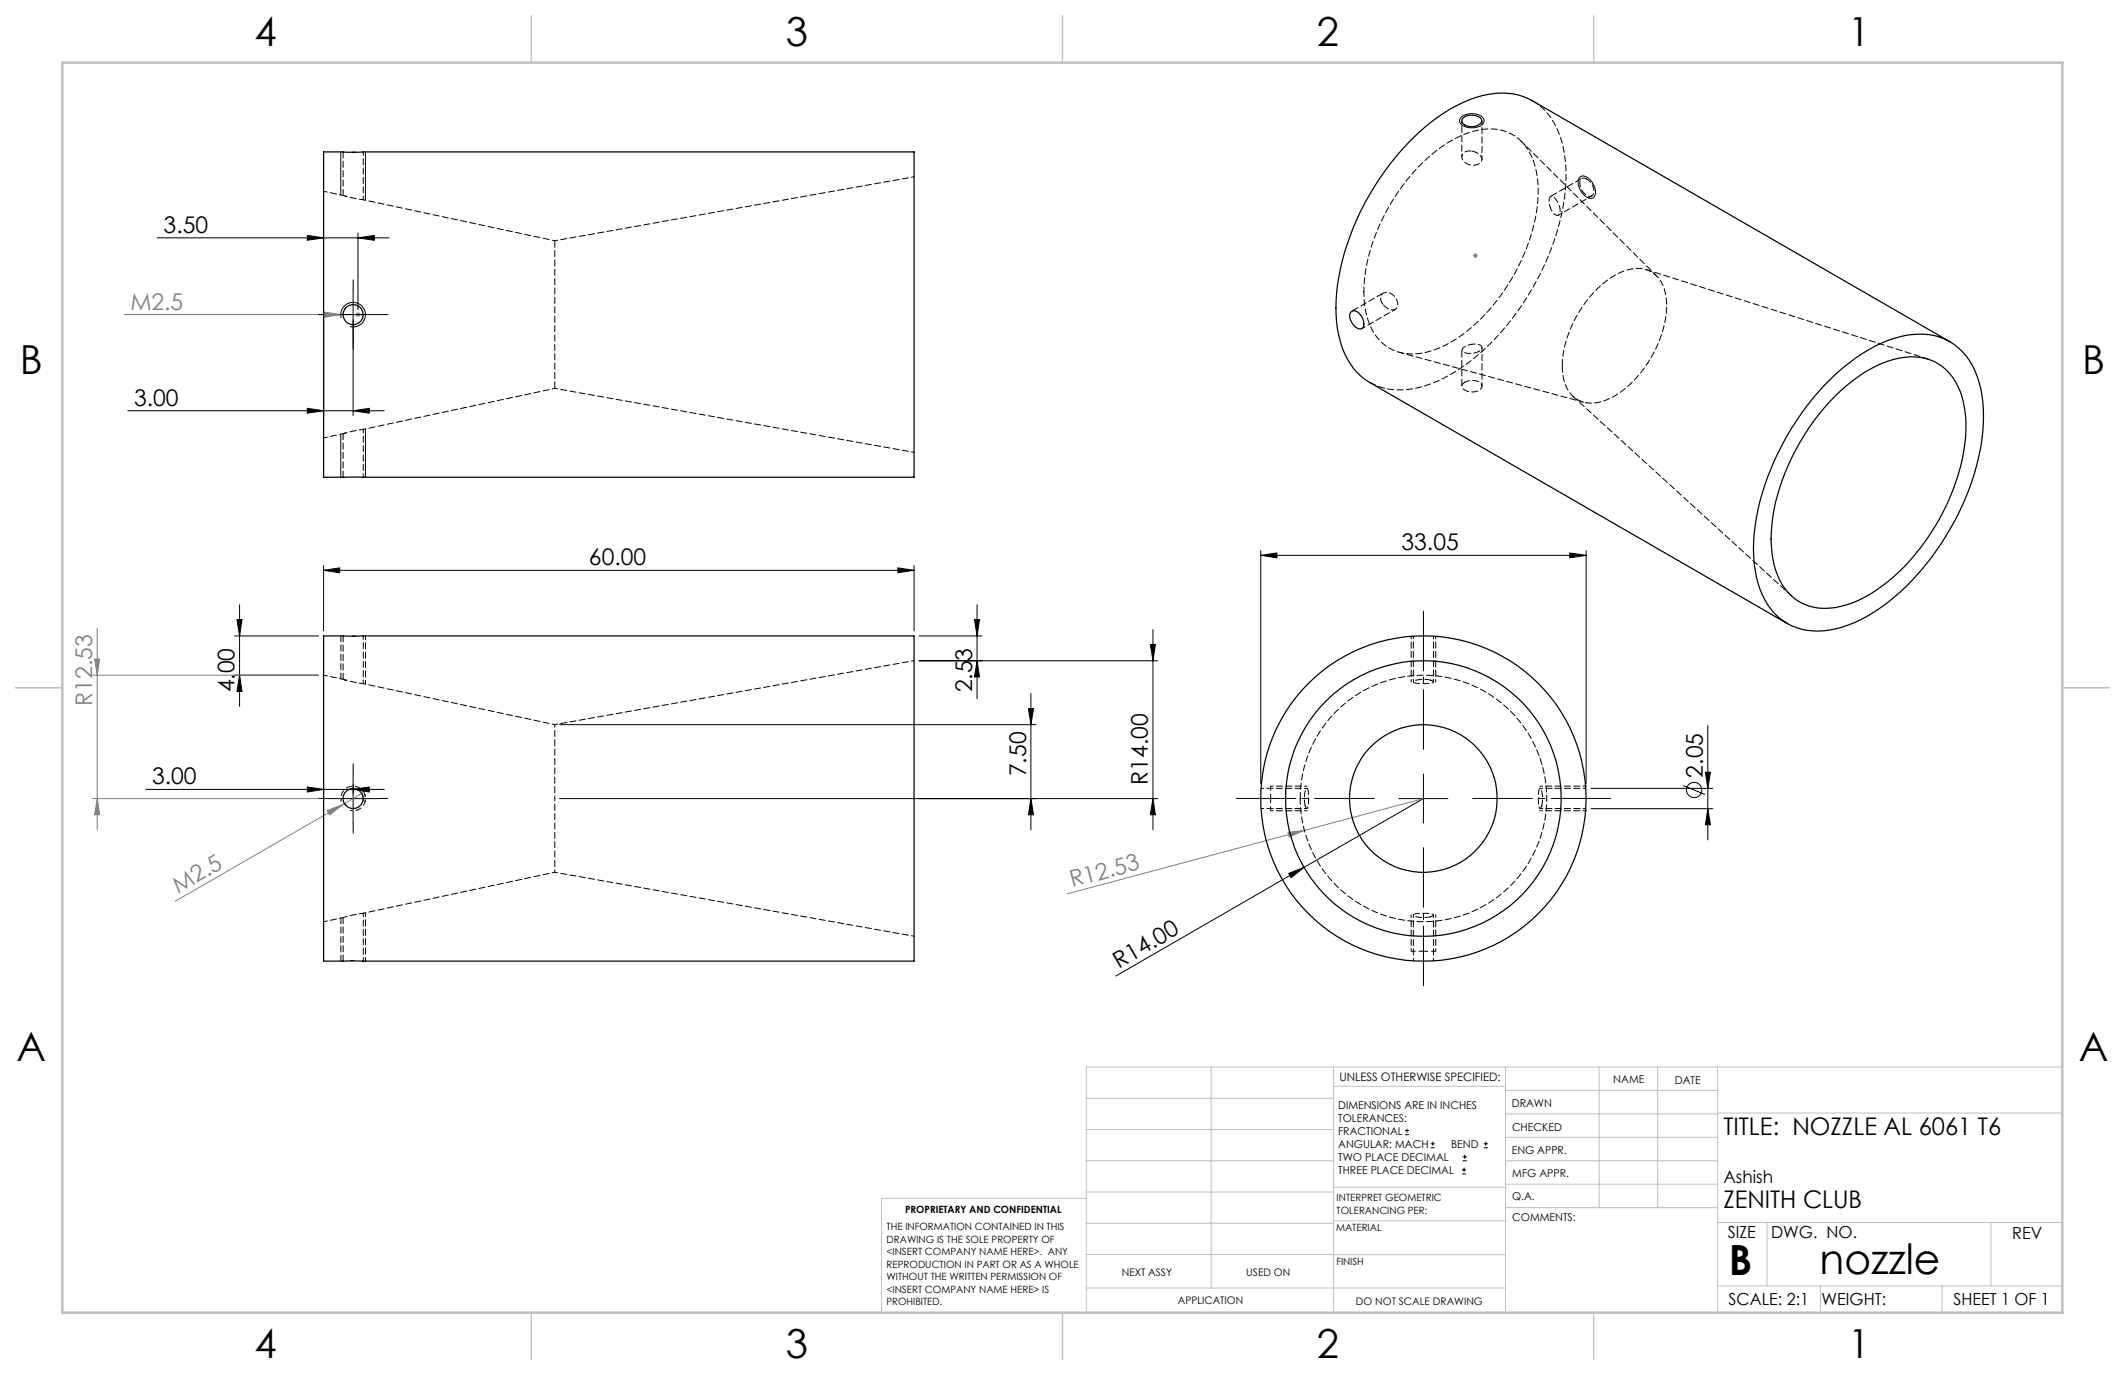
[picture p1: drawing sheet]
<svg xmlns="http://www.w3.org/2000/svg" width="432mm" height="279mm" viewBox="0 0 432 279" stroke-linecap="round" stroke-linejoin="round" font-family="sans-serif">
<g fill="none" stroke="#000" stroke-width=".2">
<path d="M69.3 30.9v8.7M74.3 30.9v9.8M296.9 23.9a3.5 3.5 0 0 1 4.5 .2 1.34 1.34 0 0 1-1.2 1.7 3.2 3.2 0 0 1-3.5-.9 .86 .86 0 0 1 .2-1zM321 36.1a1.66 1.66 0 0 1 2.4 .7 2.89 2.89 0 0 1 .5 3.2 1.29 1.29 0 0 1-1.9-.3 3.2 3.2 0 0 1-1-3.6zM31.9 48.3h47.2M62.4 47.8l3.4 .5-3.4 .5zM71.8 58.9v25.6M72.7 48.3l3.4-.5v1zM72.7 47.3v15.6M65.8 64.9v19.6M66.7 63.9h10.1M69.3 64.6a2.51 2.51 0 0 1 2.2-3.2 2.51 2.51 0 0 1 2.7 2.7 2.51 2.51 0 0 1-3.1 2.3"/>
<path d="M25.9 83.5h52.2M62.4 83l3.4 .5-3.4 .5zM69.3 88.2v8.8M71.8 83.5l3.2-.5v1zM74.3 87.2v9.8M65.8 115.9l3.2-.5v1zM65.8 114.9v13.3M65.8 115.9h119.9M182.5 115.4l3.2 .5-3.2 .5zM185.7 114.9v13.3M256.2 112.9l3.3-.5v.9zM256.2 111.9v47.3"/>
<path d="M256.2 112.9h66.1M319 112.4l3.3 .5-3.3 .4zM322.3 111.9v47.3M47.7 129.2h17M47.7 137.2h17M48.2 125.9h1l-.5 3.3zM48.7 137.2l.5 3.3h-1zM48.7 122.9v20.6M186.8 134.3h48.5M186.8 129.2h12.7M198 125.9h1l-.5 3.3zM198.5 134.3l.5 3.2h-1z"/>
<path d="M198.5 122.9v19.1M233.8 131h1l-.5 3.3zM234.3 127.9v40.7M286.7 129.3h.1M291.7 129.3h.1M62.4 159.9l3.4 .5-3.4 .5zM65.8 159.4v1.9M71.8 157.3v10M113.7 147.2h96.8M209 144h1l-.5 3.2zM209.5 140.9v27.7M289.2 157.3v10"/>
<path d="M322.2 159.8h.1M342 159.6l4.5 1.8M346.5 156.9h1.1l-.6 3.3zM347 147.4v23.3M29.6 160.4h48.5M66.7 162.3h10.1M71.8 160.4l3.2-.5v1zM113.7 162.3h121.6M209.5 162.3l.5 3.3h-1zM234.3 162.3l.5 3.3h-1zM261.9 177.5l3.1-1.3-2.6 2.2zM265 176.2l-38.3 22.1"/>
<path d="M284.2 162.3h10M289.2 162.3l-24.2 13.9M322.2 164.7h.1M323.3 164.3h24.7M323.3 160.2h24.7M347 164.3l.6 3.3h-1.1zM74.2 195.3h.1M285.5 230.6h.8M285.5 229.7h.8M285.9 229.3v.9M290.7 233.2h.8M290.7 232.4h.8"/>
<path d="M291.1 232v.8M297.1 238.5h.8M297.1 237.7h.8M297.2 235.9h.9M297.2 235.1h.9M297.5 237.3v.8M297.6 234.6v.9M301.5 233.2h.8M301.5 232.4h.8M301.9 232v.8"/>
<circle cx="344.2" cy="160.5" r="1.56"/>
</g>
<path d="M71.1 164.7a2.5 2.5 0 0 0 3.2-2.2 2.5 2.5 0 0 0-2.7-2.7 2.5 2.5 0 0 0-2.2 3.1M74.2 163l.1-.8-.2-.9" fill="none" stroke="#000" stroke-width=".2" stroke-dasharray="1.3 .6" stroke-dashoffset=".8" stroke-linecap="butt"/>
<path d="M258.2 161.6v-1.9M288.6 193.3h-1.9" fill="none" stroke="#000" stroke-width=".2" stroke-dasharray="1.3 .6" stroke-dashoffset=".9" stroke-linecap="butt"/>
<path d="M258.2 164.7v-2.5M291.7 193.3h-2.5" fill="none" stroke="#000" stroke-width=".2" stroke-dasharray="1.3 .6" stroke-dashoffset=".3" stroke-linecap="butt"/>
<g fill="none" stroke="#808080" stroke-width=".2">
<path d="M299.3 51.9h1M299.4 51.6l.7 .7M299.8 51.4v1M300.1 51.6l-.7 .7M25.2 63.9h49.1M65.9 63.4l3.4 .5-3.4 .6zM72.4 63.6l.7 .7M72.7 63.4v1.1M73.1 63.6l-.7 .7M18.8 137.2h45.9M19.2 133.9h1l-.4 3.3zM19.8 127.6v41"/>
<path d="M18.8 162.3h45.9M19.8 162.3l.4 3.3h-1zM66.5 164.7l3.1-1.2-2.6 2.1zM69.6 163.5l-34 19.7M73.9 161l-4.3 2.5M261.7 169.1l3.3-.4-3 1.4zM289.2 162.3l-72.4 19.3"/>
</g>
<path d="M74.3 139v-9.8M74.3 195.3v-9.8" fill="none" stroke="#000" stroke-width=".2" stroke-dasharray="1.3 .6" stroke-dashoffset=".5"/>
<path d="M69.3 129.2v8.7M69.3 186.5v8.8" fill="none" stroke="#000" stroke-width=".2" stroke-dasharray="1.3 .6" stroke-dashoffset=".1"/>
<path d="M70 138.2h.3M258.2 162.2v-.6M71.2 195.2h.1M71.2 195.2h.6M71.8 195.2h.1M289.2 193.3h-.6" fill="none" stroke="#000" stroke-width=".2" stroke-dasharray="1.3 .6"/>
<path d="M286.7 129.3v9.3M291.7 138.6v-9.3M265.6 159.7h-7.4M322.2 159.7h-9.3M258.2 164.7h7.4M312.9 164.7h9.3M286.7 185.9v7.4M291.7 193.3v-7.4" fill="none" stroke="#000" stroke-width=".2" stroke-dasharray="1.3 .6" stroke-dashoffset=".7"/>
<path d="M71.8 58.9v-2M66.8 63.9h-2.1M71.8 68.9v2.1M76.8 63.9h2M71.8 157.2v-2M66.8 162.2h-2.1M71.8 167.2v2.1M76.8 162.2h2" fill="none" stroke="#000" stroke-width=".2" stroke-dasharray="15.2 1.3 1.3 1.3"/>
<path d="M289.2 152.2v-28M279.2 162.2h-28M289.2 172.2v28.1M299.2 162.2h28.1" fill="none" stroke="#000" stroke-width=".2" stroke-dasharray="15.2 1.3 1.3 1.3" stroke-dashoffset="3.1"/>
<g fill="none" stroke="#c0c0c0" stroke-width=".2">
<path d="M246.1 216.8v44.9M271 216.8v49.9M305.9 216.8v49.9M324.9 216.8v28.6M336.8 216.8v28.6M349 216.8v49.9M419.1 216.8h-198.4v49.9M220.7 235.9h50.3M220.7 229.5h50.3M220.7 223.2h50.3M271 220.7h34.9M305.9 231.1h43.1"/>
<path d="M305.9 226.3h43.1M305.9 221.6h43.1M305.9 235.9h43.1M349 226.2h70.1M220.7 248.6h50.3M220.7 242.2h50.3M220.7 254.9h50.3M220.7 243.5h-41.6v23.2M271 255h34.9M271 248.1h35M271 241.2h35M305.9 240.6h43.1"/>
<path d="M306 245.4h43M349 248.4h70.1M359.1 248.4v12.9M404.6 248.4v12.9M220.7 261.7h85.2M349 261.3h70.1M369.9 261.3v5.4M394.6 261.3v5.4"/>
</g>
<path d="M108 3.2v9.5M215.9 3.2v9.5M323.8 3.2v9.5M3.1 139.7h9.6M419.1 139.7h9.5M108 266.7v9.6M215.9 266.7v9.6M323.8 266.7v9.6" fill="none" stroke="#c0c0c0" stroke-width=".25"/>
<path d="M12.7 12.7h406.4v254h-406.4z" fill="none" stroke="#c0c0c0" stroke-width=".5"/>
<g fill="#000">
<path d="M261.9 177.5l3.1-1.3-2.6 2.2z"/>
<path d="M182.5 115.4l3.2 .5-3.2 .5zM65.8 115.9l3.2-.5v1z"/>
<path d="M48.2 125.9h1l-.5 3.3zM48.7 137.2l.5 3.3h-1z"/>
<path d="M71.8 160.4l3.2-.5v1zM62.4 159.9l3.4 .5-3.4 .5zM72.7 48.3l3.4-.5v1zM62.4 47.8l3.4 .5-3.4 .5zM71.8 83.5l3.2-.5v1zM62.4 83l3.4 .5-3.4 .5zM319 112.4l3.3 .5-3.3 .4zM256.2 112.9l3.3-.5v.9z"/>
<path d="M209.5 162.3l.5 3.3h-1zM209 144h1l-.5 3.2zM198.5 134.3l.5 3.2h-1zM198 125.9h1l-.5 3.3zM234.3 162.3l.5 3.3h-1zM233.8 131h1l-.5 3.3z"/>
<path d="M347 164.3l.6 3.3h-1.1zM346.5 156.9h1.1l-.6 3.3z"/>
</g>
<g fill="#808080">
<path d="M65.9 63.4l3.4 .5-3.4 .6z"/>
<path d="M261.7 169.1l3.3-.4-3 1.4z"/>
<path d="M66.5 164.7l3.1-1.2-2.6 2.1z"/>
<path d="M19.8 162.3l.4 3.3h-1zM19.2 133.9h1l-.4 3.3z"/>
</g>
<g fill="none" stroke="#000" stroke-width=".25">
<path d="M65.8 30.9h119.9v66.1h-119.9zM297.4 23.9a2.79 2.79 0 0 1 3.7 .4 1.14 1.14 0 0 1-1.2 1.3 2.23 2.23 0 0 1-2.9-.9l.1-.4zM274.5 63.4a1.18 1.18 0 0 1 1.7 .3 2.5 2.5 0 0 1 .7 3 1.37 1.37 0 0 1-1.8-.6 2.45 2.45 0 0 1-.6-2.7zM372 77a31.1 31.1 0 0 1 15.4-8.9 12 12 0 0 1 12.8 5.1 21.4 21.4 0 0 1 2.8 12.9 51 51 0 0 1-10.9 27.6 41.8 41.8 0 0 1-15 12.7 16 16 0 0 1-13 .8 13.4 13.4 0 0 1-7.2-10 35.4 35.4 0 0 1 1.7-18.7 55.1 55.1 0 0 1 13.4-21.5zM396.2 69.4l-84.8-48.9a14.4 14.4 0 0 0-12.7-.3 40.5 40.5 0 0 0-17.4 14.7 51.5 51.5 0 0 0-9.8 26.1 21.8 21.8 0 0 0 2.9 12.9 11.5 11.5 0 0 0 3.9 3.8l84.8 49M372.9 80.5a26.9 26.9 0 0 1 13-7.7 10.3 10.3 0 0 1 12.5 6.9 27 27 0 0 1-.5 16.6 44.6 44.6 0 0 1-16.7 23.7 18.5 18.5 0 0 1-11.6 3.6 10.4 10.4 0 0 1-8.8-7.8 28.8 28.8 0 0 1 .9-16.8 47.2 47.2 0 0 1 11.2-18.5zM65.8 129.2h119.9v66.1h-119.9z"/>
<circle cx="71.8" cy="63.9" r="2.06"/>
<circle cx="71.8" cy="162.3" r="2.05"/>
<circle cx="289.2" cy="162.3" r="15"/>
<circle cx="289.2" cy="162.3" r="28"/>
<circle cx="289.2" cy="162.3" r="33"/>
</g>
<g fill="none" stroke="#000" stroke-width=".2" stroke-dasharray="1.3 .6">
<path d="M69.7 30.9v8.8M70.3 39.9l-.2-.1M70.4 39.9h-.1M71.7 30.9h.5M70 62.9l.3-.4M317.4 74.4a23.4 23.4 0 0 1 10.9-18.5 7.6 7.6 0 0 1 7.2-.7 7.1 7.1 0 0 1 3.2 6.4 23.1 23.1 0 0 1-11.3 19.2 7.1 7.1 0 0 1-7.1 .3 7.5 7.5 0 0 1-2.9-6.7M69.7 88.1v8.9M69.9 88.1l.4-.1M70 97h-.3M69.7 129.2v8.8M70.4 138.2h-.1M71.7 129.3h.5"/>
<path d="M70.3 163.7l-.2-.4M264.2 162.2a25.1 25.1 0 0 1 37.1-21.9 25.1 25.1 0 0 1 1.4 43.1 25.1 25.1 0 0 1-38.5-19.5v-1.7M69.7 186.4v8.9"/>
</g>
<path d="M297 24.5v7.4M112.7 162.2v-15M112.7 177.2v-15" fill="none" stroke="#000" stroke-width=".2" stroke-dasharray="1.3 .6" stroke-dashoffset=".8"/>
<g fill="none" stroke="#000" stroke-width=".2" stroke-dasharray="1.3 .6" stroke-dashoffset=".5">
<path d="M69.7 39.7l4.1 .9M69.7 39.7l-3.9-.8M301.1 32.4v-7.9M73.8 40.6v-9.7M315 42.2a2.26 2.26 0 0 1 .1-2.3 2.93 2.93 0 0 1 1.9 3.1l-.3 .7a1.28 1.28 0 0 1-1.5-1l-.2-.5M316.7 43.7l6.8-3.9M72.2 65.9h-.9M276.7 66.8l6.9-4M299 70a1.97 1.97 0 0 1 2.1 .4 1.16 1.16 0 0 1-1.1 1.2 3.4 3.4 0 0 1-2.8-.2l-.2-.3a2.22 2.22 0 0 1 2-1.1M301.1 78.5v-7.9M65.8 89l3.9-.9M73.8 97v-9.8"/>
<path d="M69.7 138l4.1 .9M69.7 138l-3.9-.8M73.8 138.9v-9.7M73.8 161.8l-.1 .9M65.8 187.3l3.9-.9M73.8 195.3v-9.7"/>
</g>
<path d="M73.8 87.3l-4.1 .8M73.8 185.6l-4.1 .8" fill="none" stroke="#000" stroke-width=".2" stroke-dasharray="1.3 .6" stroke-dashoffset=".4"/>
<g fill="none" stroke="#000" stroke-width=".2" stroke-dasharray="1.3 .6" stroke-dashoffset=".7">
<path d="M185.8 35.9l-73.1 13M112.7 48.9l-38.9-8.3M112.7 78.9l73.1 13M73.8 87.3l38.9-8.4M185.8 134.2l-73.1 13M287.2 129.3v9.3M291.3 138.6v-9.3M112.7 147.2l-38.9-8.3M112.7 177.2l73.1 13M256.3 164.3h9.3M265.6 160.2h-9.3M312.9 164.3h9.3"/>
<path d="M322.2 160.2h-9.3M73.8 185.6l38.9-8.4M287.2 185.9v9.3M291.3 195.2v-9.3"/>
</g>
<path d="M299 30.7a1.52 1.52 0 0 0-1.9 1.3 2.38 2.38 0 0 0 3.9 .8 1.36 1.36 0 0 0-.8-1.7l-1.2-.4M311.4 20.4a13.6 13.6 0 0 1 6.2 9.5 36.7 36.7 0 0 1-2.3 20.4 52.2 52.2 0 0 1-19.1 25 20.9 20.9 0 0 1-13.8 3.8 11.5 11.5 0 0 1-4.1-1.4M112.7 78.9v-30M281 61.9a2.19 2.19 0 0 0 2.7 .8 2.26 2.26 0 0 0-1.6-3.3 1.28 1.28 0 0 0-1.4 .6 1.28 1.28 0 0 0 .1 1.5l.2 .4" fill="none" stroke="#000" stroke-width=".2" stroke-dasharray="1.3 .6" stroke-dashoffset="-.1"/>
<path d="M391.8 73l-57.2-18.2M319.7 80.6l44.4 40.5M290.7 138.2l-1.9-.1a2.09 2.09 0 0 0-1.6 .5 5.4 5.4 0 0 0 3.5 .2l.6-.2-.1-.1-.5-.3M265.2 163.7l.3 .6a1.3 1.3 0 0 0 .4-1.4v-1.4a1.21 1.21 0 0 0-.4-1.3 4.6 4.6 0 0 0-.3 3.5M313.3 163.7l.1-1.9a2.1 2.1 0 0 0-.5-1.6 5.4 5.4 0 0 0-.2 3.5l.2 .6 .1-.1 .3-.5M290.7 186.3l.6-.3a1.3 1.3 0 0 0-1.4-.4h-1.4a1.21 1.21 0 0 0-1.3 .4 4.6 4.6 0 0 0 3.5 .3" fill="none" stroke="#000" stroke-width=".2" stroke-dasharray="1.3 .6" stroke-dashoffset=".1"/>
<path d="M322.4 36.4l-.9-.2a1.36 1.36 0 0 0-.3 1.8 2.47 2.47 0 0 0 2 1.9 1.17 1.17 0 0 0 .6-1.7 3.3 3.3 0 0 0-1.4-1.8M277.1 59.3a38.8 38.8 0 0 1 9.7-23.9 26 26 0 0 1 13.4-8.9 9.3 9.3 0 0 1 11.6 6.9 26.6 26.6 0 0 1-1.3 16.2 39.6 39.6 0 0 1-14.8 19.4 15 15 0 0 1-10.8 2.7 9.5 9.5 0 0 1-7.2-7.5 19.2 19.2 0 0 1-.6-4.9M336.6 56l-27.5-27.3M284.4 71.6l37.4 10.1M297.6 77.7l-.5 .6a1.36 1.36 0 0 0 1.3 1.3 2.47 2.47 0 0 0 2.7-.9 1.17 1.17 0 0 0-1.1-1.3 3.3 3.3 0 0 0-2.4 .3" fill="none" stroke="#000" stroke-width=".2" stroke-dasharray="1.3 .6" stroke-dashoffset=".3"/>
<path d="M321.4 36.2l-6.3 3.7M281.1 59.5l-6.4 3.7M297 71.1v7.4" fill="none" stroke="#000" stroke-width=".2" stroke-dasharray="1.3 .6" stroke-dashoffset="-.2"/>
<g font-size="8.5">
<text x="351.3" y="259">B</text>
<text x="369.7" y="258.9">nozzle</text>
</g>
<g font-size="8.1">
<text x="51.7" y="9.3">4</text>
<text x="159.7" y="9.3">3</text>
<text x="267.6" y="9.3">2</text>
<text x="375.6" y="9.3">1</text>
<text x="4" y="76">B</text>
<text x="423.1" y="76">B</text>
<text x="3.3" y="215.7">A</text>
<text x="422.4" y="215.7">A</text>
<text x="51.7" y="276">4</text>
<text x="159.7" y="276">3</text>
<text x="267.6" y="276">2</text>
<text x="375.6" y="276">1</text>
</g>
<g font-size="4.9">
<text x="350.2" y="230.6">TITLE: NOZZLE AL 6061 T6</text>
<text x="350.2" y="245.4">ZENITH CLUB</text>
</g>
<g font-size="4.7">
<text x="33.2" y="47.3">3.50</text>
<text x="27.2" y="82.4">3.00</text>
<text x="284.8" y="111.8">33.05</text>
<text x="119.7" y="114.9">60.00</text>
<text x="47.7" y="140.7" transform="rotate(-90 47.7 140.7)">4.00</text>
<text x="197.5" y="140.7" transform="rotate(-90 197.5 140.7)">2.53</text>
<text x="30.9" y="159.4">3.00</text>
<text x="208.5" y="157.7" transform="rotate(-90 208.5 157.7)">7.50</text>
<text x="233.3" y="159.4" transform="rotate(-90 233.3 159.4)">R14.00</text>
<text x="346" y="158" transform="rotate(-90 346 158)">2.05</text>
<text x="227.4" y="196.8" transform="rotate(-30 227.4 196.8)">R14.00</text>
</g>
<g font-size="4.7" fill="#808080">
<text x="26.5" y="62.9">M2.5</text>
<text x="18.8" y="143.4" transform="rotate(-90 18.8 143.4)">R12.53</text>
<text x="36.2" y="181.6" transform="rotate(-30 36.2 181.6)">M2.5</text>
<text x="217.8" y="180.3" transform="rotate(-15 217.8 180.3)">R12.53</text>
</g>
<text font-size="3.5" x="350.2" y="240.5">Ashish</text>
<g font-size="3.4">
<text x="351.1" y="251.6">SIZE</text>
<text x="359.9" y="251.6">DWG. NO.</text>
<text x="408.9" y="251.7">REV</text>
<text x="351.2" y="265.2">SCALE: 2:1</text>
<text x="370.1" y="265.3">WEIGHT:</text>
<text x="396.9" y="265.2">SHEET 1 OF 1</text>
</g>
<text font-size="2.4" x="272.2" y="219.7">UNLESS OTHERWISE SPECIFIED:</text>
<g font-size="2.2">
<text x="327.8" y="220.1">NAME</text>
<text x="340.3" y="220.2">DATE</text>
<text x="271.9" y="225.3">DIMENSIONS ARE IN INCHES</text>
<text x="271.9" y="227.9">TOLERANCES:</text>
<text x="307.2" y="224.9">DRAWN</text>
<text x="271.9" y="230.6">FRACTIONAL</text>
<text x="271.9" y="233.2">ANGULAR: MACH</text>
<text x="294.9" y="233.2">BEND</text>
<text x="307.3" y="229.8">CHECKED</text>
<text x="271.9" y="235.9">TWO PLACE DECIMAL</text>
<text x="271.9" y="238.5">THREE PLACE DECIMAL</text>
<text x="307.2" y="234.5">ENG APPR.</text>
<text x="307.3" y="239.2">MFG APPR.</text>
<text x="307.3" y="243.9">Q.A.</text>
<text x="307.3" y="248.1">COMMENTS:</text>
</g>
<g font-size="2.1">
<text x="227.9" y="259.2">NEXT ASSY</text>
<text x="253.3" y="259.2">USED ON</text>
<text x="239.3" y="265">APPLICATION</text>
<text x="275.5" y="265.1">DO NOT SCALE DRAWING</text>
</g>
<g font-size="2">
<text x="271.6" y="244.1">INTERPRET GEOMETRIC</text>
<text x="180.2" y="250">THE INFORMATION CONTAINED IN THIS</text>
<text x="183.9" y="246.4">PROPRIETARY AND CONFIDENTIAL</text>
<text x="271.5" y="250.2">MATERIAL</text>
<text x="271.6" y="246.6">TOLERANCING PER:</text>
<text x="180.2" y="252.5">DRAWING IS THE SOLE PROPERTY OF</text>
<text x="180.2" y="255.1">&lt;INSERT COMPANY NAME HERE&gt;. ANY</text>
<text x="180.2" y="257.6">REPRODUCTION IN PART OR AS A WHOLE</text>
<text x="271.5" y="257">FINISH</text>
<text x="180.2" y="260.1">WITHOUT THE WRITTEN PERMISSION OF</text>
<text x="180.2" y="262.6">&lt;INSERT COMPANY NAME HERE&gt; IS</text>
<text x="180.2" y="265.2">PROHIBITED.</text>
</g>
</svg>
